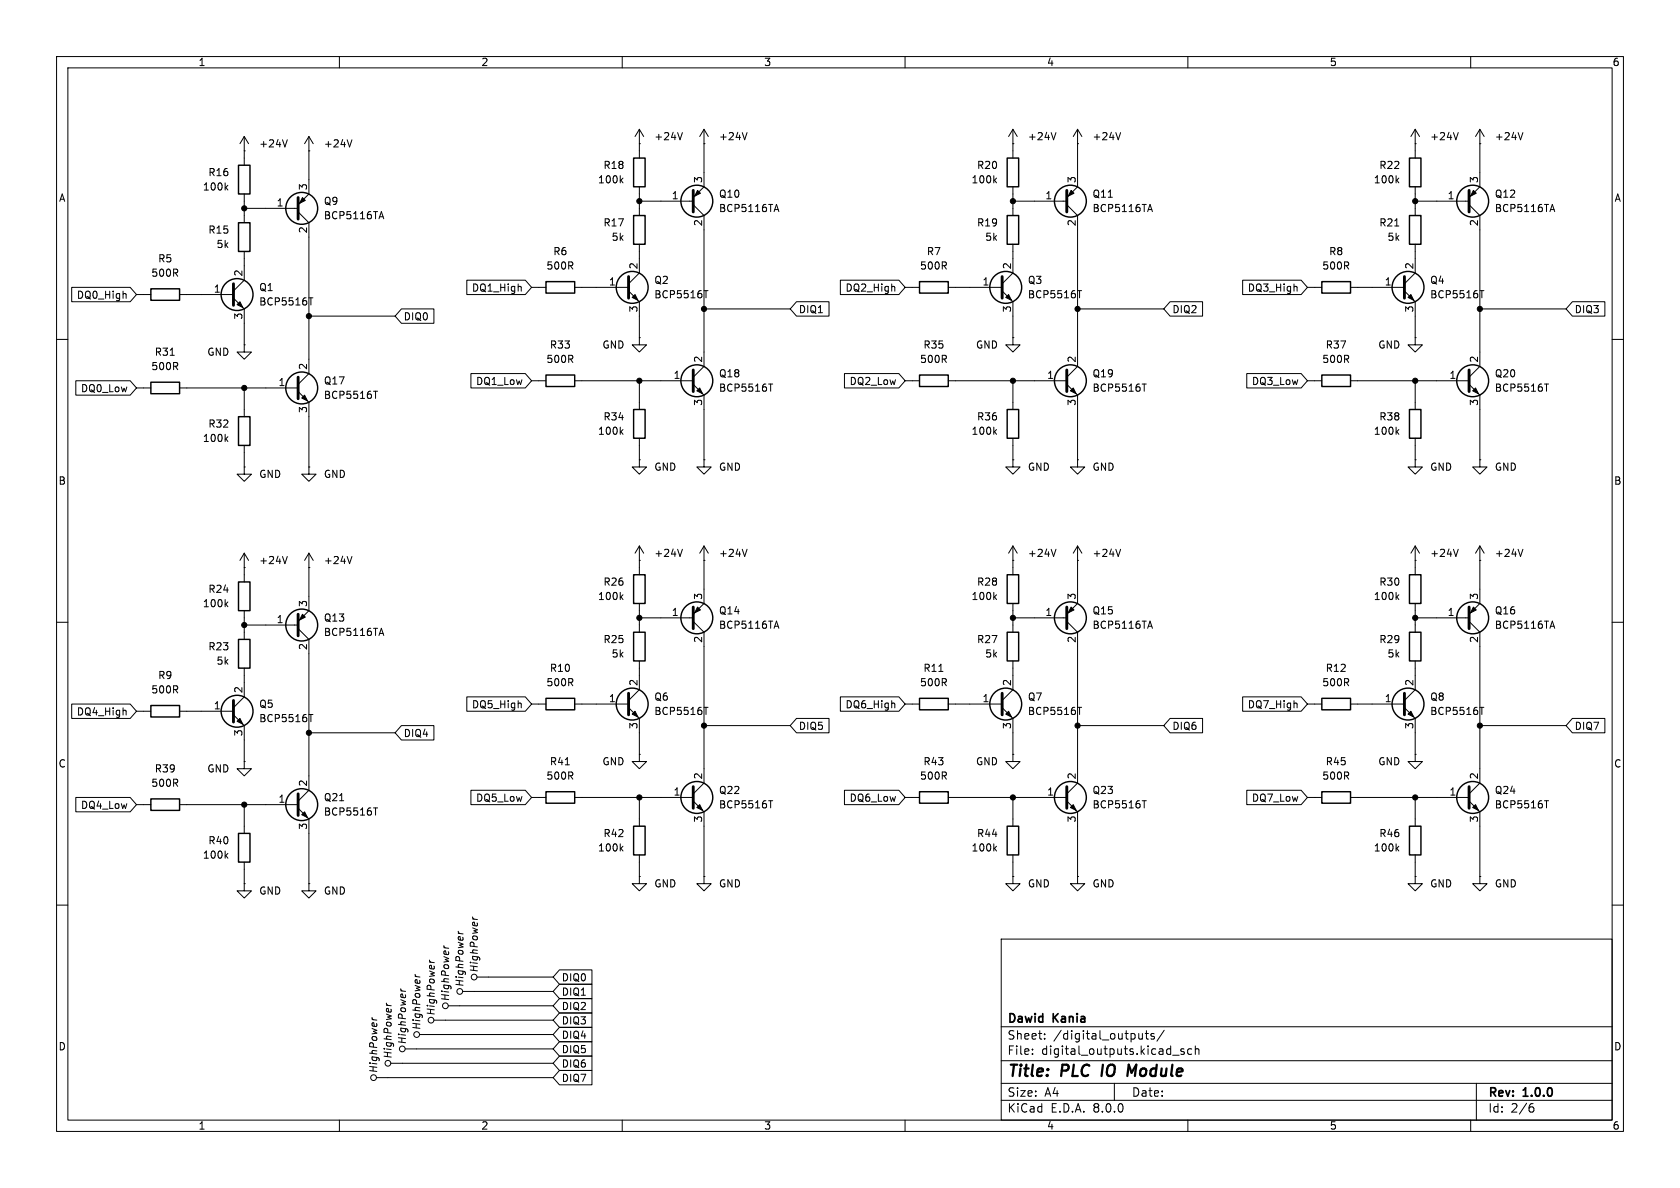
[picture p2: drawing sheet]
<svg xmlns="http://www.w3.org/2000/svg" width="297mm" height="210mm" viewBox="0 0 297 210" stroke-linecap="round" stroke-linejoin="round" font-family="sans-serif">
<g fill="none" stroke="#000" stroke-width=".18">
<path d="M10 10h277v190h-277zM12 12h273v186h-273zM60 10v2M110 10v2M160 10v2M210 10v2M260 10v2M39.9 33.1l.4 .5M40.3 32.8l-.5 .4M43.2 26.7h.1M43.2 24.1v5.1M43.2 34.3v5.1"/>
<path d="M43.2 24.1l-.8 1.3M43.2 24.1l.7 1.3M43.2 36.8h9.5M50.8 24.7l-.4 1.3M52.7 37.5l1.9 1.9v26.6l-1.9 1.9M54.6 26.7h.1M54.6 24.1v10.2l-1.9 1.9M54.6 24.1l-.8 1.3M54.6 24.1l.8 1.3M62.2 24.7l-.4 1.3M67.1 38.3h.6M67.4 37.4l.4 1.3"/>
<path d="M109.8 31.8l.3 .5M110.1 31.5l-.4 .5M113 25.4h.1M113 22.9v5M113 33v5.1M113 35.6h9.6M113 22.9l-.7 1.2M113 22.9l.8 1.2M120.6 23.4l-.4 1.3M122.6 36.2l1.9 1.9v26.7l-1.9 1.9M124.5 25.4h.1M124.5 22.9v10.1l-1.9 1.9"/>
<path d="M124.5 22.9l-.8 1.2M124.5 22.9l.7 1.2M132.1 23.4l-.5 1.3M137 37h.6M137.3 36.1l.4 1.3M175.8 31.8l.4 .5M176.2 31.5l-.5 .5M179.1 25.4h.1M179.1 22.9v5M179.1 33v5.1M179.1 35.6h9.5M179.1 22.9l-.8 1.2"/>
<path d="M179.1 22.9l.7 1.2M186.7 23.4l-.4 1.3M188.6 36.2l1.9 1.9v26.7l-1.9 1.9M190.5 25.4h.1M190.5 22.9v10.1l-1.9 1.9M190.5 22.9l-.8 1.2M190.5 22.9l.8 1.2M198.1 23.4l-.4 1.3M203 37h.6M203.3 36.1l.4 1.3M246.6 39.9h.7M246.9 31.8l.4 .5"/>
<path d="M247.3 31.5l-.5 .5M250.2 25.4h.1M250.2 22.9v5M250.2 33v5.1M250.2 22.9l-.8 1.2M250.2 22.9l.8 1.2M250.2 35.6h9.5M257.8 23.4l-.4 1.3M259.7 36.2l1.9 1.9v26.7l-1.9 1.9M261.6 25.4h.1M261.6 22.9v10.1l-1.9 1.9M261.6 22.9l-.7 1.2"/>
<path d="M261.6 22.9l.8 1.2M269.2 23.4l-.4 1.3M274.1 37h.6M274.4 36.1l.5 1.3M10 60h2M12.7 50.8h10.3l1.1 1.3-1.1 1.2h-10.3zM22.2 52l.1 .7M24.1 52.1h2.6M31.7 52.1h9.6M41.3 52.7l1.9 1.9v6.4M43.2 44.5v5l-1.9 1.9M54.6 52.6h.7"/>
<path d="M54.6 55.9h15.2M71 54.6h5.7v2.6h-5.7l-1.2-1.3zM82.5 49.5h10.4l1.1 1.3-1.1 1.3h-10.4zM92.1 50.7v.8M94 50.8h2.5M101.6 50.8h9.5M111.1 51.4l1.9 1.9v6.4M113 59.7v1.3h1.3l-1.3 1.2-1.2-1.2h1.2M113 59.7h.1M113 43.2v5.1l-1.9 1.9M124.5 51.4h.7M124.5 54.6h15.2"/>
<path d="M140.8 53.3h5.8v2.6h-5.8l-1.1-1.3zM148.6 49.5h10.3l1.1 1.3-1.1 1.3h-10.3zM158.1 50.7l.1 .8M160 50.8h2.6M167.6 50.8h9.6M177.2 51.4l1.9 1.9v6.4M179.1 59.7v1.3h1.2l-1.2 1.2-1.3-1.2h1.3M179.1 59.7h.1M179.1 43.2v5.1l-1.9 1.9M190.5 51.4h.7M190.5 54.6h15.2M206.9 53.3h5.7v2.6h-5.7l-1.2-1.3z"/>
<path d="M219.7 49.5h10.3l1.1 1.3-1.1 1.3h-10.3zM229.2 50.7l.1 .8M231.1 50.8h2.6M238.8 50.8h9.5M248.3 51.4l1.9 1.9v6.4M250.2 59.7v1.3h1.3l-1.3 1.2-1.3-1.2h1.3M250.2 59.7h.1M250.2 43.2v5.1l-1.9 1.9M261.6 51.4h.7M261.6 54.6h15.3M278 53.3h5.7v2.6h-5.7l-1.1-1.3zM285 60h2"/>
<path d="M13.4 67.3h9.6l1.1 1.3-1.1 1.3h-9.6zM24.1 68.6h2.6M30.1 62.8h.7M31.7 68.6h21M39.9 77.6l.4 .4M40.3 77.2l-.5 .5M43.2 61v1.2h1.2l-1.2 1.3-1.3-1.3h1.3M43.2 61h.1M43.2 68.6v5.1M43.2 78.7v3.9M52.7 69.2l1.9 1.9v11.5M66 69.2h.8"/>
<path d="M83.2 66h9.7l1.1 1.3-1.1 1.3h-9.7zM94 67.3h2.5M101.6 67.3h21M109.8 76.3l.3 .5M110.1 75.9l-.4 .5M113 67.3v5.1M113 77.5v3.8M122.6 67.9l1.9 2v11.4M135.9 67.9h.7M149.3 66h9.6l1.1 1.3-1.1 1.3h-9.6zM160 67.3h2.6M167.6 67.3h21"/>
<path d="M175.8 76.3l.4 .5M176.2 75.9l-.5 .5M179.1 67.3v5.1M179.1 77.5v3.8M188.6 67.9l1.9 2v11.4M201.9 67.9h.7M220.4 66h9.6l1.1 1.3-1.1 1.3h-9.6zM231.1 67.3h2.6M238.8 67.3h20.9M246.9 76.3l.4 .5M247.3 75.9l-.5 .5M250.2 67.3v5.1"/>
<path d="M250.2 77.5v3.8M259.7 67.9l1.9 2v11.4M273 67.9h.8M43.2 82.6v1.2h1.2l-1.2 1.3-1.3-1.3h1.3M43.2 82.6h.1M43.2 97.8v5.1M43.2 97.8l-.8 1.3M43.2 97.8l.7 1.3M50.8 98.4l-.4 1.2M54.6 82.6v1.2h1.3l-1.3 1.3-1.3-1.3h1.3M54.6 82.6h.1M54.6 97.8v10.2l-1.9 1.9"/>
<path d="M54.6 97.8l-.8 1.3M54.6 97.8l.8 1.3M62.2 98.4l-.4 1.2M113 99.1h.1M113 81.3v1.3h1.3l-1.3 1.2-1.2-1.2h1.2M113 81.3h.1M113 96.5v5.1M113 96.5l-.7 1.3M113 96.5l.8 1.3M120.6 97.1l-.4 1.3M124.5 99.1h.1M124.5 81.3v1.3h1.2l-1.2 1.2-1.3-1.2h1.3"/>
<path d="M124.5 81.3h.1M124.5 96.5v10.2l-1.9 1.9M124.5 96.5l-.8 1.3M124.5 96.5l.7 1.3M132.1 97.1l-.5 1.3M179.1 81.3v1.3h1.2l-1.2 1.2-1.3-1.2h1.3M179.1 81.3h.1M179.1 99.1h.1M179.1 96.5v5.1M179.1 96.5l-.8 1.3M179.1 96.5l.7 1.3M186.7 97.1l-.4 1.3"/>
<path d="M190.5 81.3v1.3h1.3l-1.3 1.2-1.3-1.2h1.3M190.5 81.3h.1M190.5 99.1h.1M190.5 96.5v10.2l-1.9 1.9M190.5 96.5l-.8 1.3M190.5 96.5l.8 1.3M198.1 97.1l-.4 1.3M250.2 81.3v1.3h1.3l-1.3 1.2-1.3-1.2h1.3M250.2 81.3h.1M250.2 99.1h.1M250.2 96.5v5.1M250.2 96.5l-.8 1.3"/>
<path d="M250.2 96.5l.8 1.3M257.8 97.1l-.4 1.3M261.6 81.3v1.3h1.3l-1.3 1.2-1.3-1.2h1.3M261.6 81.3h.1M261.6 99.1h.1M261.6 96.5v10.2l-1.9 1.9M261.6 96.5l-.7 1.3M261.6 96.5l.8 1.3M269.2 97.1l-.4 1.3M10 110h2M39.9 106.8l.4 .5M40.3 106.4l-.5 .5"/>
<path d="M43.2 100.3h.1M43.2 108v5M43.2 118.1v5.1l-1.9 1.9M43.2 110.5h9.5M52.7 111.1l1.9 1.9v26.7l-1.9 1.9M54.6 100.3h.1M67.1 112h.6M67.4 111.1l.4 1.2M109.8 105.5l.3 .5M110.1 105.1l-.4 .5M113 106.7v5.1M113 116.8v5.1l-1.9 1.9"/>
<path d="M113 109.2h9.6M122.6 109.9l1.9 1.9v26.6l-1.9 1.9M137 110.7h.6M137.3 109.8l.4 1.3M166 118.7h.7M175.8 105.5l.4 .5M176.2 105.1l-.5 .5M179.1 106.7v5.1M179.1 116.8v5.1l-1.9 1.9M179.1 109.2h9.5M188.6 109.9l1.9 1.9v26.6l-1.9 1.9M203 110.7h.6"/>
<path d="M203.3 109.8l.4 1.3M246.9 105.5l.4 .5M247.3 105.1l-.5 .5M250.2 116.8v5.1l-1.9 1.9M250.2 106.7v5.1M250.2 109.2h9.5M259.7 109.9l1.9 1.9v26.6l-1.9 1.9M274.1 110.7h.6M274.4 109.8l.5 1.3M285 110h2M12.7 124.5h10.3l1.1 1.2-1.1 1.3h-10.3zM22.2 125.6l.1 .8"/>
<path d="M24.1 125.7h2.6M31.7 125.7h9.6M41.3 126.4l1.9 1.9v6.3M43.2 134.6v1.3h1.2l-1.2 1.3-1.3-1.3h1.3M43.2 134.6h.1M54.6 126.3h.7M54.6 129.5h15.2M71 128.3h5.7v2.5h-5.7l-1.2-1.3zM82.5 123.2h10.4l1.1 1.3-1.1 1.2h-10.4zM83.2 139.7h9.7l1.1 1.3-1.1 1.2h-9.7zM92.1 124.3v.8M94 124.5h2.5"/>
<path d="M99.9 135.2h.8M101.6 124.5h9.5M111.1 125.1l1.9 1.9v6.4M113 133.4v1.2h1.3l-1.3 1.3-1.2-1.3h1.2M113 133.4h.1M124.5 125h.7M124.5 128.3h15.2M140.8 127h5.8v2.5h-5.8l-1.1-1.2zM148.6 123.2h10.3l1.1 1.3-1.1 1.2h-10.3zM149.3 139.7h9.6l1.1 1.3-1.1 1.2h-9.6zM158.1 124.3l.1 .8M160 124.5h2.6"/>
<path d="M167.6 124.5h9.6M177.2 125.1l1.9 1.9v6.4M179.1 133.4v1.2h1.2l-1.2 1.3-1.3-1.3h1.3M179.1 133.4h.1M190.5 125h.7M190.5 128.3h15.2M206.9 127h5.7v2.5h-5.7l-1.2-1.2zM219.7 123.2h10.3l1.1 1.3-1.1 1.2h-10.3zM220.4 139.7h9.6l1.1 1.3-1.1 1.2h-9.6zM229.2 124.3l.1 .8M231.1 124.5h2.6M238.8 124.5h9.5"/>
<path d="M248.3 125.1l1.9 1.9v6.4M250.2 133.4v1.2h1.3l-1.3 1.3-1.3-1.3h1.3M250.2 133.4h.1M261.6 125h.7M261.6 128.3h15.3M278 127h5.7v2.5h-5.7l-1.1-1.2zM10 160h2M13.4 141h9.6l1.1 1.2-1.1 1.3h-9.6zM24.1 142.2h2.6M31.7 142.2h21M39.9 151.2l.4 .5M40.3 150.9l-.5 .4"/>
<path d="M43.2 156.2v1.3h1.2l-1.2 1.3-1.3-1.3h1.3M43.2 156.2h.1M43.2 142.2v5.1M43.2 152.4v3.8M52.7 142.9l1.9 1.9v11.4M54.6 156.2v1.3h1.3l-1.3 1.3-1.3-1.3h1.3M54.6 156.2h.1M66 142.8h.8M94 141h2.5M101.6 141h21M109.8 150l.3 .4M110.1 149.6l-.4 .5"/>
<path d="M113 154.9v1.3h1.3l-1.3 1.3-1.2-1.3h1.2M113 154.9h.1M113 141v5.1M113 151.1v3.8M122.6 141.6l1.9 1.9v11.4M124.5 154.9v1.3h1.2l-1.2 1.3-1.3-1.3h1.3M124.5 154.9h.1M135.9 141.5h.7M160 141h2.6M167.6 141h21M175.8 150l.4 .4M176.2 149.6l-.5 .5"/>
<path d="M179.1 154.9v1.3h1.2l-1.2 1.3-1.3-1.3h1.3M179.1 154.9h.1M179.1 141v5.1M179.1 151.1v3.8M188.6 141.6l1.9 1.9v11.4M190.5 154.9v1.3h1.3l-1.3 1.3-1.3-1.3h1.3M190.5 154.9h.1M201.9 141.5h.7M231.1 141h2.6M238.8 141h20.9M246.9 150l.4 .4M247.3 149.6l-.5 .5"/>
<path d="M250.2 154.9v1.3h1.3l-1.3 1.3-1.3-1.3h1.3M250.2 154.9h.1M250.2 141v5.1M250.2 151.1v3.8M259.7 141.6l1.9 1.9v11.4M261.6 154.9v1.3h1.3l-1.3 1.3-1.3-1.3h1.3M261.6 154.9h.1M273 141.5h.8M285 160h2M65.8 179.9l.2 .4M68.3 177.7l.9 .1M68.3 177.3l.3 .4"/>
<path d="M70.9 175.1l.8 .2M70.9 174.8l.2 .4M73.4 172.6l.8 .1M73.4 172.2l.2 .4M75.9 170.1l.9 .1M75.9 169.7l.3 .4M78.5 167.5l.8 .1M78.5 167.2l.2 .4M79.2 177.8h18.6M81 165l.9 .1M81 164.6l.3 .4M81.8 175.3h16"/>
<path d="M83.6 162.4l.8 .2M83.6 162.1l.2 .4M84.3 172.7h13.5M98.9 179.1h5.8v2.5h-5.8l-1.1-1.3zM98.9 171.4h5.8v2.6h-5.8l-1.1-1.3zM98.9 174h5.8v2.5h-5.8l-1.1-1.2zM98.9 176.5h5.8v2.6h-5.8l-1.1-1.3zM177 166h108v32h-108zM60 198v2M65.8 180.2l.8 .1M66.5 190.5h31.3M69.1 188h28.7"/>
<path d="M71.6 185.4h26.2M74.2 182.9h23.6M76.7 180.3h21.1M98.9 181.6h5.8v2.6h-5.8l-1.1-1.3zM98.9 184.1h5.8v2.6h-5.8l-1.1-1.3zM98.9 189.2h5.8v2.6h-5.8l-1.1-1.3zM98.9 186.7h5.8v2.5h-5.8l-1.1-1.2zM110 198v2M160 198v2M177 194.5h108M177 191.5h108M177 187.5h108"/>
<path d="M177 181.5h108M182.5 186.3v.1M182.5 185.5v.1M184.7 183.6v.1M184.7 182.8v.1M197 191.5v3M202 182.7v1M202 183.6l-.5 .1M202.5 182.7h.5M202.7 182.2v1.3l.3 .2M204 182.8l-.3-.1-.2 .2v.2l.5 .2v.3h-.5M205.8 182.1l-1.3 2"/>
<path d="M207.3 186.5h1.2M209.3 185.5l-.3-.1-.3 .2 .1 .2 .5 .2v.3h-.6M210 198v2M210.7 185.5l-.5-.1-.2 .3v.4l.1 .2h.6M211.3 185.5l.2-.1 .4 .1 .1 .9M211.3 184.9v1.5M260 198v2M261 191.5v6.5M270.6 195.7h.3l.3 .3-.1 .5-.5 .1M271 195.1l-.4 .1"/>
<circle cx="78.7" cy="177.8" r=".51"/>
<circle cx="81.3" cy="175.3" r=".51"/>
<circle cx="83.8" cy="172.7" r=".51"/>
<circle cx="66" cy="190.5" r=".51"/>
<circle cx="68.6" cy="188" r=".51"/>
<circle cx="71.1" cy="185.4" r=".51"/>
<circle cx="73.7" cy="182.9" r=".51"/>
<circle cx="76.2" cy="180.3" r=".51"/>
</g>
<path d="M195 188.2l-.3 2M199.6 188.2l.4 1.4 .9-1.4" fill="none" stroke="#000" stroke-width=".4"/>
<g fill="none" stroke="#000" stroke-width=".25">
<path d="M42.2 29.2h2v5.1h-2zM42.2 39.4h2v5.1h-2zM112 38.1h2v5.1h-2zM112 27.9h2v5.1h-2zM178.1 27.9h2v5.1h-2zM178.1 38.1h2v5.1h-2zM249.2 27.9h2v5.1h-2zM249.2 38.1h2v5.1h-2zM26.7 51.1h5v2h-5zM96.5 49.8h5.1v2h-5.1zM162.6 49.8h5v2h-5zM233.7 49.8h5.1v2h-5.1z"/>
<path d="M26.7 67.6h5v2h-5zM42.2 73.7h2v5h-2zM96.5 66.3h5.1v2h-5.1zM112 72.4h2v5.1h-2zM162.6 66.3h5v2h-5zM178.1 72.4h2v5.1h-2zM233.7 66.3h5.1v2h-5.1zM249.2 72.4h2v5.1h-2zM42.2 113h2v5.1h-2zM42.2 102.9h2v5.1h-2zM112 111.8h2v5h-2zM112 101.6h2v5.1h-2z"/>
<path d="M178.1 111.8h2v5h-2zM178.1 101.6h2v5.1h-2zM249.2 111.8h2v5h-2zM249.2 101.6h2v5.1h-2zM26.7 124.7h5v2h-5zM96.5 140h5.1v2h-5.1zM96.5 123.4h5.1v2.1h-5.1zM162.6 140h5v2h-5zM162.6 123.4h5v2.1h-5zM233.7 123.4h5.1v2.1h-5.1zM233.7 140h5.1v2h-5.1zM26.7 141.2h5v2.1h-5z"/>
<path d="M42.2 147.3h2v5.1h-2zM112 146.1h2v5h-2zM178.1 146.1h2v5h-2zM249.2 146.1h2v5h-2z"/>
<circle cx="53.3" cy="36.8" r="2.82"/>
<circle cx="123.2" cy="35.6" r="2.82"/>
<circle cx="189.2" cy="35.6" r="2.82"/>
<circle cx="260.3" cy="35.6" r="2.82"/>
<circle cx="41.9" cy="52.1" r="2.82"/>
<circle cx="111.8" cy="50.8" r="2.82"/>
<circle cx="177.8" cy="50.8" r="2.82"/>
<circle cx="248.9" cy="50.8" r="2.82"/>
<circle cx="53.3" cy="68.6" r="2.82"/>
<circle cx="123.2" cy="67.3" r="2.82"/>
<circle cx="189.2" cy="67.3" r="2.82"/>
<circle cx="260.3" cy="67.3" r="2.82"/>
<circle cx="53.3" cy="110.5" r="2.82"/>
<circle cx="123.2" cy="109.2" r="2.82"/>
<circle cx="189.2" cy="109.2" r="2.82"/>
<circle cx="260.3" cy="109.2" r="2.82"/>
<circle cx="41.9" cy="125.7" r="2.82"/>
<circle cx="111.8" cy="124.5" r="2.82"/>
<circle cx="177.8" cy="124.5" r="2.82"/>
<circle cx="248.9" cy="124.5" r="2.82"/>
<circle cx="53.3" cy="142.2" r="2.82"/>
<circle cx="123.2" cy="141" r="2.82"/>
<circle cx="189.2" cy="141" r="2.82"/>
<circle cx="260.3" cy="141" r="2.82"/>
</g>
<g fill="none" stroke="#000" stroke-width=".51">
<path d="M41.3 50.2v3.8M111.1 48.9v3.8M177.2 48.9v3.8M248.3 48.9v3.8M52.7 66.7v3.8M122.6 65.4v3.8M188.6 65.4v3.8M259.7 65.4v3.8M41.3 123.8v3.8M111.1 122.6v3.8M122.6 139.1v3.8M177.2 122.6v3.8"/>
<path d="M188.6 139.1v3.8M248.3 122.6v3.8M259.7 139.1v3.8M52.7 140.3v3.8"/>
</g>
<g fill="#000" stroke="#000" stroke-width=".18">
<path d="M53.5 34.9l.5 .5-1 .5zM123.3 33.7l.5 .5-1 .5zM189.4 33.7l.5 .5-1.1 .5zM260.5 33.7l.5 .5-1 .5zM42.4 53.3l.5 1.1-1-.6zM111.8 52.6l.5-.5 .5 1zM177.8 52.6l.5-.5 .5 1zM248.9 52.6l.5-.5 .5 1zM53.8 69.9l.6 1-1.1-.5zM123.2 69.1l.5-.5 .5 1zM189.2 69.1l.5-.5 .5 1zM260.3 69.1l.6-.5 .5 1z"/>
<path d="M53.5 108.6l.5 .5-1 .5zM123.3 107.3l.5 .5-1 .5zM189.4 107.3l.5 .5-1.1 .5zM260.5 107.3l.5 .5-1 .5zM41.9 127.5l.5-.5 .5 1zM111.8 126.2l.5-.5 .5 1zM177.8 126.2l.5-.5 .5 1zM248.9 126.2l.5-.5 .5 1zM53.8 143.5l.6 1-1.1-.5zM123.2 142.7l.5-.5 .5 1.1zM189.2 142.7l.5-.5 .5 1.1zM260.3 142.7l.6-.5 .5 1.1z"/>
<circle cx="43.2" cy="36.8" r=".46"/>
<circle cx="113" cy="35.6" r=".46"/>
<circle cx="179.1" cy="35.6" r=".46"/>
<circle cx="250.2" cy="35.6" r=".46"/>
<circle cx="54.6" cy="55.9" r=".46"/>
<circle cx="124.5" cy="54.6" r=".46"/>
<circle cx="190.5" cy="54.6" r=".46"/>
<circle cx="261.6" cy="54.6" r=".46"/>
<circle cx="43.2" cy="68.6" r=".46"/>
<circle cx="113" cy="67.3" r=".46"/>
<circle cx="179.1" cy="67.3" r=".46"/>
<circle cx="250.2" cy="67.3" r=".46"/>
<circle cx="43.2" cy="110.5" r=".46"/>
<circle cx="113" cy="109.2" r=".46"/>
<circle cx="179.1" cy="109.2" r=".46"/>
<circle cx="250.2" cy="109.2" r=".46"/>
<circle cx="54.6" cy="129.5" r=".46"/>
<circle cx="124.5" cy="128.3" r=".46"/>
<circle cx="190.5" cy="128.3" r=".46"/>
<circle cx="261.6" cy="128.3" r=".46"/>
<circle cx="43.2" cy="142.2" r=".46"/>
<circle cx="113" cy="141" r=".46"/>
<circle cx="179.1" cy="141" r=".46"/>
<circle cx="250.2" cy="141" r=".46"/>
</g>
<path d="M52.7 34.9v3.8zM122.6 33.7v3.8zM188.6 33.7v3.8zM259.7 33.7v3.8zM52.7 108.6v3.8zM122.6 107.3v3.8zM188.6 107.3v3.8zM259.7 107.3v3.8z" fill="#000" stroke="#000" stroke-width=".51"/>
<g font-size="2.8">
<text x="178" y="190.9">Title:</text>
<text x="187.7" y="190.9">PLC</text>
<text x="195.6" y="190.9">IO</text>
<text x="201" y="190.9">Module</text>
</g>
<g font-size="2.1">
<text x="178" y="184">Sheet:</text>
<text x="178" y="181.2">Dawid</text>
<text x="186.2" y="184">/digital_outputs/</text>
<text x="186.2" y="181.2">Kania</text>
<text x="178" y="186.7">File:</text>
<text x="184.1" y="186.7">digital_outputs.kicad_sch</text>
<text x="178" y="196.9">KiCad</text>
<text x="178" y="194.1">Size:</text>
<text x="184.7" y="194.1">A4</text>
<text x="185.7" y="196.9">E.D.A.</text>
<text x="193.3" y="196.9">8.0.0</text>
<text x="200" y="194.1">Date:</text>
<text x="263" y="194.3">Rev:</text>
<text x="263" y="196.9">Id:</text>
<text x="267.1" y="196.9">2/6</text>
<text x="269.4" y="194.3">1.0.0</text>
</g>
<g font-size="1.8">
<text x="35" y="11.9">1</text>
<text x="85" y="11.9">2</text>
<text x="135" y="11.9">3</text>
<text x="185" y="11.9">4</text>
<text x="235" y="11.9">5</text>
<text x="285" y="11.9">6</text>
<text x="45.7" y="26.3">+24V</text>
<text x="57.2" y="26.3">+24V</text>
<text x="115.6" y="25">+24V</text>
<text x="127" y="25">+24V</text>
<text x="181.6" y="25">+24V</text>
<text x="193" y="25">+24V</text>
<text x="252.7" y="25">+24V</text>
<text x="264.2" y="25">+24V</text>
<text x="10.3" y="35.9">A</text>
<text x="35.8" y="33.9">100k</text>
<text x="36.7" y="31.3">R16</text>
<text x="54.4" y="33.7" transform="rotate(-90 54.4 33.7)">3</text>
<text x="105.6" y="32.6">100k</text>
<text x="106.6" y="30.1">R18</text>
<text x="118.7" y="35.3">1</text>
<text x="124.2" y="32.5" transform="rotate(-90 124.2 32.5)">3</text>
<text x="127" y="35.2">Q10</text>
<text x="171.7" y="32.6">100k</text>
<text x="172.6" y="30.1">R20</text>
<text x="184.7" y="35.3">1</text>
<text x="190.2" y="32.5" transform="rotate(-90 190.2 32.5)">3</text>
<text x="193" y="35.2">Q11</text>
<text x="242.8" y="32.6">100k</text>
<text x="243.7" y="30.1">R22</text>
<text x="255.8" y="35.3">1</text>
<text x="261.4" y="32.5" transform="rotate(-90 261.4 32.5)">3</text>
<text x="264.2" y="35.2">Q12</text>
<text x="285.3" y="35.9">A</text>
<text x="36.7" y="41.5">R15</text>
<text x="48.8" y="36.6">1</text>
<text x="54.4" y="41.3" transform="rotate(-90 54.4 41.3)">2</text>
<text x="57.2" y="36.4">Q9</text>
<text x="57.2" y="39">BCP5116TA</text>
<text x="106.6" y="40.2">R17</text>
<text x="124.2" y="40.1" transform="rotate(-90 124.2 40.1)">2</text>
<text x="127" y="37.7">BCP5116TA</text>
<text x="172.6" y="40.2">R19</text>
<text x="190.2" y="40.1" transform="rotate(-90 190.2 40.1)">2</text>
<text x="193" y="37.7">BCP5116TA</text>
<text x="243.7" y="40.2">R21</text>
<text x="261.4" y="40.1" transform="rotate(-90 261.4 40.1)">2</text>
<text x="264.2" y="37.7">BCP5116TA</text>
<text x="27.9" y="46.6">R5</text>
<text x="38.2" y="44">5k</text>
<text x="96.5" y="47.9">500R</text>
<text x="97.7" y="45.3">R6</text>
<text x="108" y="42.8">5k</text>
<text x="112.8" y="47.7" transform="rotate(-90 112.8 47.7)">2</text>
<text x="162.5" y="47.9">500R</text>
<text x="163.8" y="45.3">R7</text>
<text x="174.1" y="42.8">5k</text>
<text x="178.8" y="47.7" transform="rotate(-90 178.8 47.7)">2</text>
<text x="233.7" y="47.9">500R</text>
<text x="234.9" y="45.3">R8</text>
<text x="245.2" y="42.8">5k</text>
<text x="249.9" y="47.7" transform="rotate(-90 249.9 47.7)">2</text>
<text x="13.5" y="53">DQ0_High</text>
<text x="26.7" y="49.1">500R</text>
<text x="37.7" y="51.8">1</text>
<text x="42.9" y="49" transform="rotate(-90 42.9 49)">2</text>
<text x="45.7" y="51.7">Q1</text>
<text x="83.3" y="51.8">DQ1_High</text>
<text x="107.6" y="50.5">1</text>
<text x="115.6" y="50.4">Q2</text>
<text x="115.6" y="52.9">BCP5516T</text>
<text x="149.4" y="51.8">DQ2_High</text>
<text x="173.6" y="50.5">1</text>
<text x="181.6" y="50.4">Q3</text>
<text x="181.6" y="52.9">BCP5516T</text>
<text x="220.5" y="51.8">DQ3_High</text>
<text x="244.7" y="50.5">1</text>
<text x="252.7" y="50.4">Q4</text>
<text x="252.7" y="52.9">BCP5516T</text>
<text x="42.9" y="56.6" transform="rotate(-90 42.9 56.6)">3</text>
<text x="45.7" y="54.2">BCP5516T</text>
<text x="71.3" y="56.8">DIQ0</text>
<text x="112.8" y="55.3" transform="rotate(-90 112.8 55.3)">3</text>
<text x="141.1" y="55.6">DIQ1</text>
<text x="178.8" y="55.3" transform="rotate(-90 178.8 55.3)">3</text>
<text x="207.2" y="55.6">DIQ2</text>
<text x="249.9" y="55.3" transform="rotate(-90 249.9 55.3)">3</text>
<text x="278.3" y="55.6">DIQ3</text>
<text x="26.7" y="65.6">500R</text>
<text x="27.3" y="63.1">R31</text>
<text x="36.6" y="63.1">GND</text>
<text x="54.4" y="65.5" transform="rotate(-90 54.4 65.5)">2</text>
<text x="96.5" y="64.4">500R</text>
<text x="97.1" y="61.8">R33</text>
<text x="106.4" y="61.8">GND</text>
<text x="124.2" y="64.2" transform="rotate(-90 124.2 64.2)">2</text>
<text x="162.5" y="64.4">500R</text>
<text x="163.2" y="61.8">R35</text>
<text x="172.4" y="61.8">GND</text>
<text x="190.2" y="64.2" transform="rotate(-90 190.2 64.2)">2</text>
<text x="233.7" y="64.4">500R</text>
<text x="234.3" y="61.8">R37</text>
<text x="243.6" y="61.8">GND</text>
<text x="261.4" y="64.2" transform="rotate(-90 261.4 64.2)">2</text>
<text x="14.2" y="69.5">DQ0_Low</text>
<text x="49.1" y="68.3">1</text>
<text x="57.2" y="68.2">Q17</text>
<text x="57.2" y="70.7">BCP5516T</text>
<text x="84.1" y="68.3">DQ1_Low</text>
<text x="119" y="67.1">1</text>
<text x="124.2" y="71.8" transform="rotate(-90 124.2 71.8)">3</text>
<text x="127" y="66.9">Q18</text>
<text x="127" y="69.4">BCP5516T</text>
<text x="150.1" y="68.3">DQ2_Low</text>
<text x="185" y="67.1">1</text>
<text x="190.2" y="71.8" transform="rotate(-90 190.2 71.8)">3</text>
<text x="193" y="66.9">Q19</text>
<text x="193" y="69.4">BCP5516T</text>
<text x="221.2" y="68.3">DQ3_Low</text>
<text x="256.2" y="67.1">1</text>
<text x="261.4" y="71.8" transform="rotate(-90 261.4 71.8)">3</text>
<text x="264.2" y="66.9">Q20</text>
<text x="264.2" y="69.4">BCP5516T</text>
<text x="36.7" y="75.8">R32</text>
<text x="54.4" y="73.1" transform="rotate(-90 54.4 73.1)">3</text>
<text x="105.6" y="77.1">100k</text>
<text x="106.6" y="74.5">R34</text>
<text x="171.7" y="77.1">100k</text>
<text x="172.6" y="74.5">R36</text>
<text x="242.8" y="77.1">100k</text>
<text x="243.7" y="74.5">R38</text>
<text x="35.8" y="78.3">100k</text>
<text x="115.6" y="83.4">GND</text>
<text x="127" y="83.4">GND</text>
<text x="181.6" y="83.4">GND</text>
<text x="193" y="83.4">GND</text>
<text x="252.7" y="83.4">GND</text>
<text x="264.2" y="83.4">GND</text>
<text x="10.3" y="85.9">B</text>
<text x="45.7" y="84.7">GND</text>
<text x="57.2" y="84.7">GND</text>
<text x="285.3" y="85.9">B</text>
<text x="45.7" y="99.9">+24V</text>
<text x="57.2" y="99.9">+24V</text>
<text x="115.6" y="98.7">+24V</text>
<text x="127" y="98.7">+24V</text>
<text x="181.6" y="98.7">+24V</text>
<text x="193" y="98.7">+24V</text>
<text x="252.7" y="98.7">+24V</text>
<text x="264.2" y="98.7">+24V</text>
<text x="35.8" y="107.5">100k</text>
<text x="36.7" y="105">R24</text>
<text x="54.4" y="107.4" transform="rotate(-90 54.4 107.4)">3</text>
<text x="105.6" y="106.3">100k</text>
<text x="106.6" y="103.7">R26</text>
<text x="124.2" y="106.1" transform="rotate(-90 124.2 106.1)">3</text>
<text x="171.7" y="106.3">100k</text>
<text x="172.6" y="103.7">R28</text>
<text x="190.2" y="106.1" transform="rotate(-90 190.2 106.1)">3</text>
<text x="242.8" y="106.3">100k</text>
<text x="243.7" y="103.7">R30</text>
<text x="261.4" y="106.1" transform="rotate(-90 261.4 106.1)">3</text>
<text x="48.8" y="110.2">1</text>
<text x="57.2" y="110.1">Q13</text>
<text x="57.2" y="112.6">BCP5116TA</text>
<text x="106.6" y="113.9">R25</text>
<text x="118.7" y="109">1</text>
<text x="124.2" y="113.7" transform="rotate(-90 124.2 113.7)">2</text>
<text x="127" y="108.8">Q14</text>
<text x="127" y="111.4">BCP5116TA</text>
<text x="172.6" y="113.9">R27</text>
<text x="184.7" y="109">1</text>
<text x="190.2" y="113.7" transform="rotate(-90 190.2 113.7)">2</text>
<text x="193" y="108.8">Q15</text>
<text x="193" y="111.4">BCP5116TA</text>
<text x="243.7" y="113.9">R29</text>
<text x="255.8" y="109">1</text>
<text x="261.4" y="113.7" transform="rotate(-90 261.4 113.7)">2</text>
<text x="264.2" y="108.8">Q16</text>
<text x="264.2" y="111.4">BCP5116TA</text>
<text x="36.7" y="115.2">R23</text>
<text x="38.2" y="117.7">5k</text>
<text x="54.4" y="115" transform="rotate(-90 54.4 115)">2</text>
<text x="97.1" y="119">R10</text>
<text x="108" y="116.4">5k</text>
<text x="163.2" y="119">R11</text>
<text x="174.1" y="116.4">5k</text>
<text x="234.3" y="119">R12</text>
<text x="245.2" y="116.4">5k</text>
<text x="26.7" y="122.8">500R</text>
<text x="27.9" y="120.2">R9</text>
<text x="37.7" y="125.5">1</text>
<text x="42.9" y="122.6" transform="rotate(-90 42.9 122.6)">2</text>
<text x="45.7" y="125.3">Q5</text>
<text x="83.3" y="125.4">DQ5_High</text>
<text x="96.5" y="121.5">500R</text>
<text x="107.6" y="124.2">1</text>
<text x="112.8" y="121.4" transform="rotate(-90 112.8 121.4)">2</text>
<text x="115.6" y="124.1">Q6</text>
<text x="149.4" y="125.4">DQ6_High</text>
<text x="162.5" y="121.5">500R</text>
<text x="173.6" y="124.2">1</text>
<text x="178.8" y="121.4" transform="rotate(-90 178.8 121.4)">2</text>
<text x="181.6" y="124.1">Q7</text>
<text x="220.5" y="125.4">DQ7_High</text>
<text x="233.7" y="121.5">500R</text>
<text x="244.7" y="124.2">1</text>
<text x="249.9" y="121.4" transform="rotate(-90 249.9 121.4)">2</text>
<text x="252.7" y="124.1">Q8</text>
<text x="13.5" y="126.7">DQ4_High</text>
<text x="42.9" y="130.2" transform="rotate(-90 42.9 130.2)">3</text>
<text x="45.7" y="127.9">BCP5516T</text>
<text x="71.3" y="130.5">DIQ4</text>
<text x="112.8" y="129" transform="rotate(-90 112.8 129)">3</text>
<text x="115.6" y="126.6">BCP5516T</text>
<text x="141.1" y="129.2">DIQ5</text>
<text x="178.8" y="129" transform="rotate(-90 178.8 129)">3</text>
<text x="181.6" y="126.6">BCP5516T</text>
<text x="207.2" y="129.2">DIQ6</text>
<text x="249.9" y="129" transform="rotate(-90 249.9 129)">3</text>
<text x="252.7" y="126.6">BCP5516T</text>
<text x="278.3" y="129.2">DIQ7</text>
<text x="10.3" y="135.9">C</text>
<text x="27.3" y="136.8">R39</text>
<text x="36.6" y="136.8">GND</text>
<text x="97.1" y="135.5">R41</text>
<text x="106.4" y="135.5">GND</text>
<text x="124.2" y="137.9" transform="rotate(-90 124.2 137.9)">2</text>
<text x="163.2" y="135.5">R43</text>
<text x="172.4" y="135.5">GND</text>
<text x="190.2" y="137.9" transform="rotate(-90 190.2 137.9)">2</text>
<text x="234.3" y="135.5">R45</text>
<text x="243.6" y="135.5">GND</text>
<text x="261.4" y="137.9" transform="rotate(-90 261.4 137.9)">2</text>
<text x="285.3" y="135.9">C</text>
<text x="14.2" y="143.2">DQ4_Low</text>
<text x="26.7" y="139.3">500R</text>
<text x="49.1" y="142">1</text>
<text x="54.4" y="139.1" transform="rotate(-90 54.4 139.1)">2</text>
<text x="57.2" y="141.8">Q21</text>
<text x="84.1" y="141.9">DQ5_Low</text>
<text x="96.5" y="138">500R</text>
<text x="119" y="140.7">1</text>
<text x="127" y="140.6">Q22</text>
<text x="127" y="143.1">BCP5516T</text>
<text x="150.1" y="141.9">DQ6_Low</text>
<text x="162.5" y="138">500R</text>
<text x="185" y="140.7">1</text>
<text x="193" y="140.6">Q23</text>
<text x="193" y="143.1">BCP5516T</text>
<text x="221.2" y="141.9">DQ7_Low</text>
<text x="233.7" y="138">500R</text>
<text x="256.2" y="140.7">1</text>
<text x="264.2" y="140.6">Q24</text>
<text x="264.2" y="143.1">BCP5516T</text>
<text x="36.7" y="149.5">R40</text>
<text x="54.4" y="146.8" transform="rotate(-90 54.4 146.8)">3</text>
<text x="57.2" y="144.4">BCP5516T</text>
<text x="106.6" y="148.2">R42</text>
<text x="124.2" y="145.5" transform="rotate(-90 124.2 145.5)">3</text>
<text x="172.6" y="148.2">R44</text>
<text x="190.2" y="145.5" transform="rotate(-90 190.2 145.5)">3</text>
<text x="243.7" y="148.2">R46</text>
<text x="261.4" y="145.5" transform="rotate(-90 261.4 145.5)">3</text>
<text x="35.8" y="152">100k</text>
<text x="105.6" y="150.7">100k</text>
<text x="171.7" y="150.7">100k</text>
<text x="242.8" y="150.7">100k</text>
<text x="45.7" y="158.3">GND</text>
<text x="57.2" y="158.3">GND</text>
<text x="115.6" y="157.1">GND</text>
<text x="127" y="157.1">GND</text>
<text x="181.6" y="157.1">GND</text>
<text x="193" y="157.1">GND</text>
<text x="252.7" y="157.1">GND</text>
<text x="264.2" y="157.1">GND</text>
<text x="84.7" y="172" transform="rotate(-90 84.7 172)">HighPower</text>
<text x="99.2" y="173.7">DIQ0</text>
<text x="77.1" y="179.6" transform="rotate(-90 77.1 179.6)">HighPower</text>
<text x="79.6" y="177.1" transform="rotate(-90 79.6 177.1)">HighPower</text>
<text x="82.1" y="174.6" transform="rotate(-90 82.1 174.6)">HighPower</text>
<text x="99.2" y="176.2">DIQ1</text>
<text x="99.2" y="178.8">DIQ2</text>
<text x="10.3" y="185.9">D</text>
<text x="72" y="184.7" transform="rotate(-90 72 184.7)">HighPower</text>
<text x="74.5" y="182.2" transform="rotate(-90 74.5 182.2)">HighPower</text>
<text x="99.2" y="181.3">DIQ3</text>
<text x="99.2" y="183.8">DIQ4</text>
<text x="285.3" y="185.9">D</text>
<text x="66.9" y="189.8" transform="rotate(-90 66.9 189.8)">HighPower</text>
<text x="69.4" y="187.3" transform="rotate(-90 69.4 187.3)">HighPower</text>
<text x="99.2" y="186.4">DIQ5</text>
<text x="99.2" y="191.5">DIQ7</text>
<text x="99.2" y="188.9">DIQ6</text>
<text x="35" y="199.9">1</text>
<text x="85" y="199.9">2</text>
<text x="135" y="199.9">3</text>
<text x="185" y="199.9">4</text>
<text x="235" y="199.9">5</text>
<text x="285" y="199.9">6</text>
</g>
</svg>
